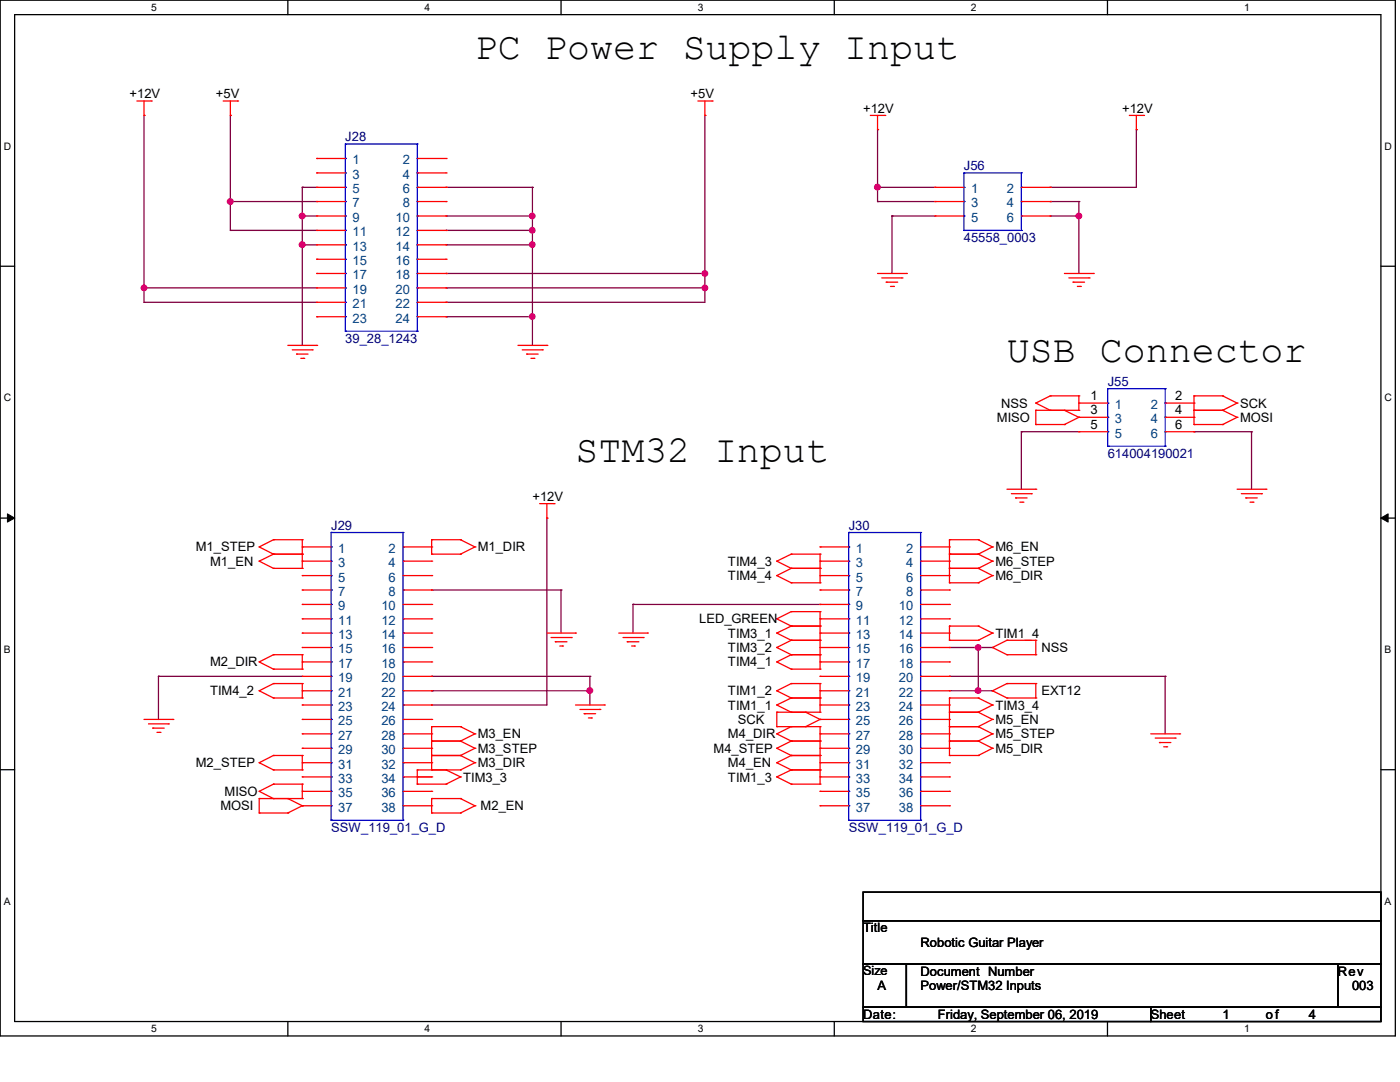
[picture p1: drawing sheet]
<svg xmlns="http://www.w3.org/2000/svg" width="279mm" height="216mm" viewBox="0 0 279 216" stroke-linecap="round" stroke-linejoin="round" font-family="sans-serif">
<path d="M0 0h278.5v206.7h-278.5zM2.9 2.9h272.7v200.9h-272.7z" fill="none" stroke="#000" stroke-width=".25"/>
<g fill="#fff">
<path d="M30.2 .3h1.1v2.3h-1.1z"/>
<path d="M30.2 204.1h1.1v2.3h-1.1z"/>
</g>
<path d="M57.4 0v2.9M57.4 203.8v2.9" fill="none" stroke="#000" stroke-width=".25"/>
<g fill="#fff">
<path d="M84.7 .3h1.1v2.3h-1.1z"/>
<path d="M84.7 204.1h1.1v2.3h-1.1z"/>
</g>
<path d="M112 0v2.9M112 203.8v2.9" fill="none" stroke="#000" stroke-width=".25"/>
<g fill="#fff">
<path d="M139.2 .3h1.1v2.3h-1.1z"/>
<path d="M139.2 204.1h1.1v2.3h-1.1z"/>
</g>
<path d="M166.5 0v2.9M166.5 203.8v2.9" fill="none" stroke="#000" stroke-width=".25"/>
<g fill="#fff">
<path d="M193.8 .3h1.1v2.3h-1.1z"/>
<path d="M193.8 204.1h1.1v2.3h-1.1z"/>
</g>
<path d="M221 0v2.9M221 203.8v2.9" fill="none" stroke="#000" stroke-width=".25"/>
<g fill="#fff">
<path d="M248.3 .3h1.1v2.3h-1.1z"/>
<path d="M248.3 204.1h1.1v2.3h-1.1z"/>
<path d="M.8 28h1.4v2.3h-1.4z"/>
<path d="M276.3 28h1.4v2.3h-1.4z"/>
<path d="M.8 78.2h1.4v2.3h-1.4z"/>
<path d="M276.3 78.2h1.4v2.3h-1.4z"/>
</g>
<path d="M0 53.1h2.9M275.6 53.1h2.9" fill="none" stroke="#000" stroke-width=".25"/>
<g fill="#fff">
<path d="M.8 128.5h1.3v2.2h-1.3z"/>
<path d="M276.3 128.5h1.3v2.2h-1.3z"/>
</g>
<path d="M0 103.4h2.9M275.6 103.4h2.9" fill="none" stroke="#000" stroke-width=".25"/>
<path d="M1.5 102.5l1.4 .9-1.4 .8zM275.6 103.4l1.4-.9v1.7z" fill="#000" stroke="#000" stroke-width=".2"/>
<g fill="#fff">
<path d="M.8 178.7h1.3v2.2h-1.3z"/>
<path d="M276.3 178.7h1.3v2.2h-1.3z"/>
</g>
<path d="M0 153.6h2.9M275.6 153.6h2.9M172.3 178h103.3v5.7h-103.3zM172.3 183.7h103.3v8.7h-103.3zM172.3 192.4h8.6v8.6h-8.6zM180.9 192.4h86.1v8.6h-86.1zM267 192.4h8.6v8.6h-8.6zM172.3 201h57.4v2.8h-57.4zM229.7 201h45.9v2.8h-45.9z" fill="none" stroke="#000" stroke-width=".25"/>
<g fill="none" stroke="#800040" stroke-width=".25">
<path d="M28.7 23h.1M28.7 23v37.3M46 23h.1M46 23v23M60.3 37.4h.1M60.3 37.4h2.9M60.3 37.4v31.5M89 37.4h.1M89 37.4h17.3M106.3 37.4h.1M106.3 37.4v31.5M140.7 23h.1"/>
<path d="M140.7 23v37.3h-51.7M175.1 37.4h.1M175.1 25.9h.1M175.1 37.4h11.5M175.1 25.9v14.3M209.6 37.4h.1M226.8 25.9h.1M226.8 25.9v11.5h-17.2M28.7 57.4h.1M28.7 57.4h34.5M46 40.2h.1M46 46h.1"/>
<path d="M46 40.2h17.2M46 46h17.2M60.3 43.1h.1M60.3 48.9h.1M60.3 43.1h2.9M60.3 48.9h2.9M89 43.1h.1M89 46h.1M89 48.9h.1M89 54.6h.1M89 57.4h.1M89 43.1h17.3"/>
<path d="M89 46h17.3M89 48.9h17.3M89 54.6h51.7M89 57.4h51.7M106.3 43.1h.1M106.3 46h.1M106.3 48.9h.1M140.7 54.6h.1M140.7 57.4h.1M175.1 40.2h.1M175.1 40.2h11.5M178 43.1h.1"/>
<path d="M178 43.1h8.6M178 43.1v11.5M209.6 40.2h.1M209.6 43.1h.1M209.6 40.2h5.7M209.6 43.1h5.7M215.3 40.2h.1M215.3 43.1h.1M215.3 40.2v14.4M28.7 60.3h.1M28.7 60.3h34.5M89 60.3h.1"/>
<path d="M89 63.2h.1M89 63.2h17.3M106.3 63.2h.1M203.8 86.1h.1M203.8 86.1h11.5M203.8 86.1v11.5M238.3 86.1h.1M238.3 86.1h11.5M249.8 86.1h.1M249.8 86.1v11.5M86.1 117.7h.1M86.1 117.7h25.9"/>
<path d="M109.1 103.4h.1M109.1 103.4v37.3h-23M112 117.7h.1M112 117.7v8.6M31.6 135h.1M31.6 135h28.7M31.6 135v8.6M86.1 135h.1M86.1 137.8h.1M86.1 135h31.6M86.1 137.8h31.6M117.7 135h.1"/>
<path d="M117.7 137.8h.1M117.7 135v5.7M126.3 120.6h.1M126.3 120.6h37.4M126.3 120.6v5.7M189.5 135h.1M189.5 135h43M189.5 137.8h8.6M189.5 129.2h8.6M195.2 137.8h.1M195.2 129.2h.1M195.2 129.2v8.6"/>
<path d="M198.1 137.8h.1M198.1 129.2h.1M232.5 135h.1M232.5 135v11.4M83.3 155h.1M83.3 155h2.8M86.1 140.7h.1"/>
</g>
<g fill="#f0f" stroke="#f0f" stroke-width=".25">
<circle cx="117.7" cy="137.8" r=".56"/>
<circle cx="28.7" cy="57.4" r=".55"/>
<circle cx="46" cy="40.2" r=".56"/>
<circle cx="140.7" cy="54.6" r=".55"/>
<circle cx="60.3" cy="43.1" r=".56"/>
<circle cx="106.2" cy="46" r=".55"/>
<circle cx="106.2" cy="43.1" r=".55"/>
<circle cx="60.3" cy="48.8" r=".56"/>
<circle cx="106.2" cy="63.2" r=".55"/>
<circle cx="106.2" cy="48.8" r=".55"/>
<circle cx="140.7" cy="57.4" r=".55"/>
<circle cx="175.1" cy="37.3" r=".56"/>
<circle cx="215.3" cy="43.1" r=".55"/>
<circle cx="195.2" cy="129.2" r=".55"/>
<circle cx="195.2" cy="137.8" r=".55"/>
</g>
<g fill="none" stroke="#f00" stroke-width=".25">
<path d="M27.3 20.2h2.9M28.7 23h.1M28.7 20.2v2.8M30.2 20.2h.1M44.5 20.2h2.9M46 23h.1M46 20.2v2.8M47.4 20.2h.1M63.2 31.6h.1M63.2 34.5h.1M63.2 37.4h.1M63.2 37.4h5.7"/>
<path d="M63.2 31.6h5.7M63.2 34.5h5.7M83.3 37.4h5.7M83.3 31.6h5.7M83.3 34.5h5.7M89 31.6h.1M89 34.5h.1M89 37.4h.1M139.3 20.2h2.8M140.7 23h.1M140.7 20.2v2.8M142.1 20.2h.1"/>
<path d="M173.7 23h2.9M175.1 25.9h.1M175.1 23v2.9M176.6 23h.1M186.6 37.4h.1M186.6 37.4h5.8M203.8 37.4h5.8M209.6 37.4h.1M225.4 23h2.8M226.8 25.9h.1M226.8 23v2.9M228.2 23h.1"/>
<path d="M63.2 40.2h.1M63.2 43.1h.1M63.2 46h.1M63.2 48.9h.1M63.2 51.7h.1M63.2 54.6h.1M63.2 57.4h.1M63.2 54.6h5.7M63.2 40.2h5.7M63.2 43.1h5.7M63.2 46h5.7M63.2 48.9h5.7"/>
<path d="M63.2 51.7h5.7M63.2 57.4h5.7M83.3 54.6h5.7M83.3 40.2h5.7M83.3 43.1h5.7M83.3 46h5.7M83.3 48.9h5.7M83.3 51.7h5.7M83.3 57.4h5.7M89 40.2h.1M89 43.1h.1M89 46h.1"/>
<path d="M89 48.9h.1M89 51.7h.1M89 54.6h.1M89 57.4h.1M175.1 54.6h5.8M176 55.5h4M176.9 56.3h.1M176.9 56.3h2.3M177.7 57.1h.6M178.3 57.1h.1M180 55.5h.1M180.9 54.6h.1"/>
<path d="M186.6 40.2h.1M186.6 43.1h.1M186.6 40.2h5.8M186.6 43.1h5.8M203.8 40.2h5.8M203.8 43.1h5.8M209.6 40.2h.1M209.6 43.1h.1M212.4 54.6h5.8M213.3 55.5h4M214.2 56.3h.1M214.2 56.3h2.3"/>
<path d="M215 57.1h.6M215.6 57.1h.1M217.3 55.5h.1M218.2 54.6h.1M57.4 68.9h5.8M58.3 69.8h4M59.2 70.7h.1M59.2 70.7h2.3M60 71.5h.6M60.6 71.5h.1M62.3 69.8h.1M63.2 68.9h.1"/>
<path d="M63.2 60.3h.1M63.2 63.2h.1M63.2 60.3h5.7M63.2 63.2h5.7M83.3 60.3h5.7M83.3 63.2h5.7M89 60.3h.1M89 63.2h.1M103.4 68.9h5.7M104.2 69.8h4M105.1 70.7h.1M105.1 70.7h2.3"/>
<path d="M106 71.5h.6M106.6 71.5h.1M108.2 69.8h.1M109.1 68.9h.1M209.6 79h.1M209.6 79h5.7M209.6 79l-2.9 1.4M215.3 79h.1M215.3 79v2.9M238.3 79h.1M238.3 79h5.7M238.3 79v5.7"/>
<path d="M244 79h.1M244 79l2.9 1.4M201 97.6h5.7M201.8 98.5h4M202.7 99.4h.1M202.7 99.4h2.3M205.8 98.5h.1M206.7 81.9h.1M206.7 84.7h.1M206.7 80.4h.1M206.7 97.6h.1M206.7 81.9v2.8"/>
<path d="M206.7 81.9h8.6M206.7 84.7h5.7M206.7 80.4l2.9 1.5M209.6 81.9h.1M212.4 81.9h.1M212.4 84.7h.1M212.4 81.9l2.9 1.4M215.3 83.3h.1M215.3 81.9h.1M215.3 80.4h.1M215.3 86.1h.1M215.3 83.3l-2.9 1.4"/>
<path d="M215.3 80.4h5.8M215.3 83.3h5.8M215.3 86.1h5.8M232.5 80.4h5.8M232.5 83.3h5.8M232.5 86.1h5.8M238.3 81.9h.1M238.3 84.7h.1M238.3 80.4h.1M238.3 83.3h.1M238.3 86.1h.1M238.3 81.9h5.7"/>
<path d="M238.3 84.7h5.7M244 81.9h.1M244 84.7h.1M244 81.9l2.9 1.4M246.9 80.4h.1M246.9 83.3h.1M246.9 80.4l-2.9 1.5M246.9 83.3l-2.9 1.4M246.9 97.6h5.7M247.7 98.5h4.1M248.6 99.4h.1M248.6 99.4h2.3"/>
<path d="M251.8 98.5h.1M252.6 97.6h.1M51.7 109.1h.1M51.7 112h.1M51.7 109.1l2.9 1.5M51.7 112l2.9 1.4M54.6 107.7h.1M54.6 110.6h.1M54.6 113.4h.1M54.6 110.6h5.7M54.6 113.4h5.7M54.6 107.7h5.7"/>
<path d="M54.6 107.7l-2.9 1.4M54.6 110.6l-2.9 1.4M60.3 110.6h.1M60.3 107.7h.1M60.3 113.4h.1M60.3 109.1h.1M60.3 112h.1M60.3 114.9h.1M60.3 117.7h.1M60.3 107.7v5.7M60.3 109.1h5.8M60.3 112h5.8"/>
<path d="M60.3 114.9h5.8M60.3 117.7h5.8M80.4 109.1h5.7M80.4 112h5.7M80.4 114.9h5.7M80.4 117.7h5.7M86.1 110.6h.1M86.1 107.7h.1M86.1 109.1h.1M86.1 112h.1M86.1 114.9h.1M86.1 117.7h.1"/>
<path d="M86.1 110.6h5.8M86.1 107.7h5.8M86.1 107.7v2.9M91.9 107.7h.1M91.9 110.6h.1M91.9 107.7l2.9 1.4M94.8 109.1h.1M94.8 109.1l-2.9 1.5M107.7 100.5h2.9M109.1 103.4h.1M109.1 100.5v2.9M110.6 100.5h.1"/>
<path d="M155 112h.1M155 114.9h.1M155 112l2.9 1.4M155 114.9l2.9 1.4M157.9 110.6h.1M157.9 113.4h.1M157.9 116.3h.1M157.9 110.6h5.8M157.9 110.6l-2.9 1.4M157.9 113.4h5.8M157.9 113.4l-2.9 1.5M157.9 116.3h5.8"/>
<path d="M163.7 113.4h.1M163.7 110.6h.1M163.7 116.3h.1M163.7 109.1h.1M163.7 112h.1M163.7 114.9h.1M163.7 117.7h.1M163.7 110.6v5.7M163.7 109.1h5.7M163.7 112h5.7M163.7 114.9h5.7M163.7 117.7h5.7"/>
<path d="M183.7 109.1h5.8M183.7 112h5.8M183.7 114.9h5.8M183.7 117.7h5.8M189.5 110.6h.1M189.5 107.7h.1M189.5 113.4h.1M189.5 116.3h.1M189.5 109.1h.1M189.5 112h.1M189.5 114.9h.1M189.5 117.7h.1"/>
<path d="M189.5 107.7v8.6M189.5 110.6h5.7M189.5 113.4h5.7M189.5 116.3h5.7M189.5 107.7h5.7M195.2 107.7h.1M195.2 110.6h.1M195.2 113.4h.1M195.2 116.3h.1M195.2 107.7l2.9 1.4M195.2 110.6l2.9 1.4M195.2 113.4l2.9 1.5"/>
<path d="M198.1 109.1h.1M198.1 112h.1M198.1 114.9h.1M198.1 109.1l-2.9 1.5M198.1 112l-2.9 1.4M198.1 114.9l-2.9 1.4M203.5 100.2h.6M204.1 100.2h.1M249.5 100.2h.6M250.1 100.2h.1M51.7 137.8h.1M51.7 132.1h.1"/>
<path d="M51.7 137.8l2.9 1.5M51.7 132.1l2.9 1.4M54.6 136.4h.1M54.6 139.3h.1M54.6 130.6h.1M54.6 133.5h.1M54.6 130.6h5.7M54.6 133.5h5.7M54.6 139.3h5.7M54.6 136.4h5.7M54.6 136.4l-2.9 1.4M54.6 130.6l-2.9 1.5"/>
<path d="M60.3 139.3h.1M60.3 136.4h.1M60.3 133.5h.1M60.3 130.6h.1M60.3 120.6h.1M60.3 123.5h.1M60.3 126.3h.1M60.3 129.2h.1M60.3 132.1h.1M60.3 135h.1M60.3 137.8h.1M60.3 130.6v2.9"/>
<path d="M60.3 136.4v2.9M60.3 126.3h5.8M60.3 120.6h5.8M60.3 123.5h5.8M60.3 129.2h5.8M60.3 132.1h5.8M60.3 135h5.8M60.3 137.8h5.8M80.4 126.3h5.7M80.4 120.6h5.7M80.4 123.5h5.7M80.4 129.2h5.7"/>
<path d="M80.4 132.1h5.7M80.4 135h5.7M80.4 137.8h5.7M86.1 120.6h.1M86.1 123.5h.1M86.1 126.3h.1M86.1 129.2h.1M86.1 132.1h.1M86.1 135h.1M86.1 137.8h.1M109.1 126.3h5.8M110 127.2h4"/>
<path d="M110.8 128.1h.1M110.8 128.1h2.4M111.7 128.9h.6M112.3 128.9h.1M114 127.2h.1M114.9 126.3h.1M123.5 126.3h5.7M124.3 127.2h4.1M125.2 128.1h.1M125.2 128.1h2.3M126.1 128.9h.5M126.6 128.9h.1"/>
<path d="M128.4 127.2h.1M129.2 126.3h.1M155 123.5h.1M155 126.3h.1M155 129.2h.1M155 132.1h.1M155 137.8h.1M155 123.5l2.9 1.4M155 126.3l2.9 1.5M155 129.2l2.9 1.4M155 132.1l2.9 1.4M155 137.8l2.9 1.5"/>
<path d="M157.9 122h.1M157.9 124.9h.1M157.9 127.8h.1M157.9 130.6h.1M157.9 133.5h.1M157.9 139.3h.1M157.9 136.4h.1M157.9 122h5.8M157.9 122l-2.9 1.5M157.9 124.9h5.8M157.9 124.9l-2.9 1.4M157.9 127.8h5.8"/>
<path d="M157.9 127.8l-2.9 1.4M157.9 130.6h5.8M157.9 130.6l-2.9 1.5M157.9 133.5h5.8M157.9 139.3h5.8M157.9 139.3l-2.9 1.4M157.9 136.4h5.8M157.9 136.4l-2.9 1.4M163.7 124.9h.1M163.7 122h.1M163.7 127.8h.1M163.7 130.6h.1"/>
<path d="M163.7 133.5h.1M163.7 139.3h.1M163.7 136.4h.1M163.7 120.6h.1M163.7 123.5h.1M163.7 126.3h.1M163.7 129.2h.1M163.7 132.1h.1M163.7 135h.1M163.7 137.8h.1M163.7 122v11.5M163.7 136.4v5.7"/>
<path d="M163.7 126.3h5.7M163.7 120.6h5.7M163.7 123.5h5.7M163.7 129.2h5.7M163.7 132.1h5.7M163.7 135h5.7M163.7 137.8h5.7M183.7 126.3h5.8M183.7 120.6h5.8M183.7 123.5h5.8M183.7 129.2h5.8M183.7 132.1h5.8"/>
<path d="M183.7 135h5.8M183.7 137.8h5.8M189.5 127.8h.1M189.5 124.9h.1M189.5 139.3h.1M189.5 120.6h.1M189.5 123.5h.1M189.5 126.3h.1M189.5 129.2h.1M189.5 132.1h.1M189.5 135h.1M189.5 137.8h.1"/>
<path d="M189.5 124.9h5.7M189.5 127.8h5.7M189.5 124.9v2.9M189.5 139.3v11.4M189.5 139.3h5.7M195.2 124.9h.1M195.2 127.8h.1M195.2 139.3h.1M195.2 124.9l2.9 1.4M195.2 139.3l2.9 1.4M198.1 126.3h.1M198.1 129.2h.1"/>
<path d="M198.1 137.8h.1M198.1 126.3l-2.9 1.5M198.1 129.2l2.9 1.4M198.1 137.8l2.9 1.5M201 127.8h.1M201 130.6h.1M201 136.4h.1M201 139.3h.1M201 127.8h5.7M201 130.6h5.7M201 127.8l-2.9 1.4M201 139.3h5.7"/>
<path d="M201 136.4h5.7M201 136.4l-2.9 1.4M206.7 127.8h.1M206.7 130.6h.1M206.7 136.4h.1M206.7 139.3h.1M206.7 127.8v2.8M206.7 136.4v2.9M28.7 143.6h5.8M29.6 144.4h4M30.5 145.3h.1M30.5 145.3h2.3"/>
<path d="M31.3 146.1h.6M31.9 146.1h.1M33.6 144.4h.1M34.5 143.6h.1M51.7 157.9h.1M51.7 159.3h.1M51.7 152.2h.1M51.7 157.9l2.9 1.4M51.7 159.3h8.6M51.7 159.3v2.9M51.7 152.2l2.9 1.4M54.6 156.5h.1"/>
<path d="M54.6 159.3h.1M54.6 150.7h.1M54.6 153.6h.1M54.6 153.6h5.7M54.6 156.5h5.7M54.6 156.5l-2.9 1.4M54.6 150.7h5.7M54.6 150.7l-2.9 1.5M57.4 159.3h.1M57.4 159.3l2.9 1.5M60.3 159.3h.1M60.3 156.5h.1"/>
<path d="M60.3 153.6h.1M60.3 150.7h.1M60.3 140.7h.1M60.3 143.6h.1M60.3 146.4h.1M60.3 149.3h.1M60.3 152.2h.1M60.3 155h.1M60.3 157.9h.1M60.3 150.7v2.9M60.3 156.5v2.8M60.3 140.7h5.8"/>
<path d="M60.3 143.6h5.8M60.3 146.4h5.8M60.3 149.3h5.8M60.3 152.2h5.8M60.3 155h5.8M60.3 157.9h5.8M80.4 140.7h5.7M80.4 143.6h5.7M80.4 146.4h5.7M80.4 149.3h5.7M80.4 152.2h5.7M80.4 155h5.7"/>
<path d="M80.4 157.9h5.7M83.3 156.5h.1M83.3 153.6h.1M83.3 153.6h8.6M83.3 156.5h5.7M83.3 153.6v2.9M86.1 147.9h.1M86.1 145h.1M86.1 150.7h.1M86.1 153.6h.1M86.1 159.3h.1M86.1 140.7h.1"/>
<path d="M86.1 143.6h.1M86.1 146.4h.1M86.1 149.3h.1M86.1 152.2h.1M86.1 155h.1M86.1 157.9h.1M86.1 159.3h5.8M86.1 145h5.8M86.1 145v8.6M86.1 159.3v2.9M86.1 147.9h5.8M86.1 150.7h5.8"/>
<path d="M89 153.6h.1M89 156.5h.1M89 153.6l2.9 1.4M91.9 155h.1M91.9 145h.1M91.9 147.9h.1M91.9 150.7h.1M91.9 153.6h.1M91.9 159.3h.1M91.9 155l-2.9 1.5M91.9 145l2.9 1.4M91.9 147.9l2.9 1.4"/>
<path d="M91.9 150.7l2.9 1.5M91.9 159.3l2.9 1.5M94.8 146.4h.1M94.8 149.3h.1M94.8 152.2h.1M94.8 146.4l-2.9 1.5M94.8 149.3l-2.9 1.4M94.8 152.2l-2.9 1.4M114.9 140.7h5.7M115.7 141.6h4M116.6 142.4h.1M116.6 142.4h2.3"/>
<path d="M117.4 143.3h.6M118 143.3h.1M119.7 141.6h.1M120.6 140.7h.1M155 142.1h.1M155 145h.1M155 140.7h.1M155 155h.1M155 146.4h.1M155 149.3h.1M155 152.2h.1M155 142.1h8.7"/>
<path d="M155 142.1v2.9M155 145h8.7M155 140.7l2.9 1.4M155 155l2.9 1.5M155 146.4l2.9 1.5M155 149.3l2.9 1.4M155 152.2l2.9 1.4M157.9 142.1h.1M157.9 153.6h.1M157.9 156.5h.1M157.9 145h.1M157.9 147.9h.1"/>
<path d="M157.9 150.7h.1M157.9 153.6h5.8M157.9 156.5h5.8M157.9 153.6l-2.9 1.4M157.9 147.9h5.8M157.9 150.7h5.8M157.9 145l-2.9 1.4M157.9 147.9l-2.9 1.4M157.9 150.7l-2.9 1.5M160.8 142.1h.1M160.8 145h.1M160.8 142.1l2.9 1.5"/>
<path d="M163.7 143.6h.1M163.7 142.1h.1M163.7 156.5h.1M163.7 153.6h.1M163.7 147.9h.1M163.7 145h.1M163.7 150.7h.1M163.7 140.7h.1M163.7 146.4h.1M163.7 149.3h.1M163.7 152.2h.1M163.7 155h.1"/>
<path d="M163.7 157.9h.1M163.7 145v11.5M163.7 143.6l-2.9 1.4M163.7 140.7h5.7M163.7 143.6h5.7M163.7 146.4h5.7M163.7 149.3h5.7M163.7 152.2h5.7M163.7 155h5.7M163.7 157.9h5.7M183.7 140.7h5.8M183.7 143.6h5.8"/>
<path d="M183.7 146.4h5.8M183.7 149.3h5.8M183.7 152.2h5.8M183.7 155h5.8M183.7 157.9h5.8M189.5 142.1h.1M189.5 145h.1M189.5 147.9h.1M189.5 150.7h.1M189.5 140.7h.1M189.5 143.6h.1M189.5 146.4h.1"/>
<path d="M189.5 149.3h.1M189.5 152.2h.1M189.5 155h.1M189.5 157.9h.1M189.5 142.1h5.7M189.5 145h5.7M189.5 147.9h5.7M189.5 150.7h5.7M195.2 142.1h.1M195.2 145h.1M195.2 147.9h.1M195.2 150.7h.1"/>
<path d="M195.2 142.1l2.9 1.5M195.2 145l2.9 1.4M195.2 147.9l2.9 1.4M198.1 140.7h.1M198.1 143.6h.1M198.1 146.4h.1M198.1 149.3h.1M198.1 140.7l-2.9 1.4M198.1 143.6l-2.9 1.4M198.1 146.4l-2.9 1.5M198.1 149.3l-2.9 1.4M229.7 146.4h5.7"/>
<path d="M230.5 147.3h4M231.4 148.2h.1M231.4 148.2h2.3M232.2 149h.6M232.8 149h.1M234.5 147.3h.1M235.4 146.4h.1M51.7 162.2h.1M51.7 162.2h5.7M57.4 162.2h.1M60.3 160.8h.1M60.3 160.8l-2.9 1.4"/>
<path d="M60.3 160.8h5.8M80.4 160.8h5.7M86.1 162.2h.1M86.1 160.8h.1M86.1 162.2h5.8M91.9 162.2h.1M94.8 160.8h.1M94.8 160.8l-2.9 1.4M163.7 160.8h.1M163.7 160.8h5.7M183.7 160.8h5.8M189.5 160.8h.1"/>
</g>
<g fill="none" stroke="#00f" stroke-width=".25">
<path d="M68.9 28.7h.1M68.9 31.6h.1M68.9 34.5h.1M68.9 37.4h.1M68.9 28.7h14.4M68.9 28.7v37.4M83.3 28.7h.1M83.3 31.6h.1M83.3 34.5h.1M83.3 37.4h.1M83.3 28.7v37.4M192.4 34.5h.1"/>
<path d="M192.4 37.4h.1M192.4 34.5h11.4M192.4 34.5v11.5M203.8 34.5h.1M203.8 37.4h.1M203.8 34.5v11.5M68.9 40.2h.1M68.9 43.1h.1M68.9 46h.1M68.9 48.9h.1M68.9 51.7h.1M68.9 54.6h.1"/>
<path d="M68.9 57.4h.1M83.3 40.2h.1M83.3 43.1h.1M83.3 46h.1M83.3 48.9h.1M83.3 51.7h.1M83.3 54.6h.1M83.3 57.4h.1M192.4 46h.1M192.4 40.2h.1M192.4 43.1h.1M192.4 46h11.4"/>
<path d="M203.8 46h.1M203.8 40.2h.1M203.8 43.1h.1M68.9 66.1h.1M68.9 60.3h.1M68.9 63.2h.1M68.9 66.1h14.4M83.3 66.1h.1M83.3 60.3h.1M83.3 63.2h.1M221.1 77.6h.1M221.1 77.6h11.4"/>
<path d="M221.1 77.6v11.4M232.5 77.6h.1M232.5 77.6v11.4M221.1 89h.1M221.1 80.4h.1M221.1 83.3h.1M221.1 86.1h.1M221.1 89h11.4M232.5 89h.1M232.5 80.4h.1M232.5 83.3h.1M232.5 86.1h.1"/>
<path d="M66.1 106.3h.1M66.1 109.1h.1M66.1 112h.1M66.1 114.9h.1M66.1 117.7h.1M66.1 106.3h14.3M66.1 106.3v57.4M80.4 106.3h.1M80.4 109.1h.1M80.4 112h.1M80.4 114.9h.1M80.4 117.7h.1"/>
<path d="M80.4 106.3v57.4M169.4 106.3h.1M169.4 109.1h.1M169.4 112h.1M169.4 114.9h.1M169.4 117.7h.1M169.4 106.3h14.3M169.4 106.3v57.4M183.7 106.3h.1M183.7 109.1h.1M183.7 112h.1M183.7 114.9h.1"/>
<path d="M183.7 117.7h.1M183.7 106.3v57.4M66.1 120.6h.1M66.1 123.5h.1M66.1 126.3h.1M66.1 129.2h.1M66.1 132.1h.1M66.1 135h.1M66.1 137.8h.1M80.4 120.6h.1M80.4 123.5h.1M80.4 126.3h.1"/>
<path d="M80.4 129.2h.1M80.4 132.1h.1M80.4 135h.1M80.4 137.8h.1M169.4 120.6h.1M169.4 123.5h.1M169.4 126.3h.1M169.4 129.2h.1M169.4 132.1h.1M169.4 135h.1M169.4 137.8h.1M183.7 120.6h.1"/>
<path d="M183.7 123.5h.1M183.7 126.3h.1M183.7 129.2h.1M183.7 132.1h.1M183.7 135h.1M183.7 137.8h.1M66.1 140.7h.1M66.1 143.6h.1M66.1 146.4h.1M66.1 149.3h.1M66.1 152.2h.1M66.1 155h.1"/>
<path d="M66.1 157.9h.1M80.4 140.7h.1M80.4 143.6h.1M80.4 146.4h.1M80.4 149.3h.1M80.4 152.2h.1M80.4 155h.1M80.4 157.9h.1M169.4 140.7h.1M169.4 143.6h.1M169.4 146.4h.1M169.4 149.3h.1"/>
<path d="M169.4 152.2h.1M169.4 155h.1M169.4 157.9h.1M183.7 140.7h.1M183.7 143.6h.1M183.7 146.4h.1M183.7 149.3h.1M183.7 152.2h.1M183.7 155h.1M183.7 157.9h.1M66.1 163.7h.1M66.1 160.8h.1"/>
<path d="M66.1 163.7h14.3M80.4 163.7h.1M80.4 160.8h.1M169.4 163.7h.1M169.4 160.8h.1M169.4 163.7h14.3M183.7 163.7h.1M183.7 160.8h.1"/>
</g>
<g font-size="7.6">
<text x="94.8" y="11.9">PC Power Supply Input</text>
<text x="201" y="72.1">USB Connector</text>
<text x="114.9" y="92.2">STM32 Input</text>
</g>
<g font-size="2.6">
<text x="25.9" y="19.6">+12V</text>
<text x="43.1" y="19.6">+5V</text>
<text x="137.8" y="19.6">+5V</text>
<text x="172.3" y="22.5">+12V</text>
<text x="223.9" y="22.5">+12V</text>
<text x="199.8" y="81.3">NSS</text>
<text x="217.6" y="79.8">1</text>
<text x="217.6" y="82.6">3</text>
<text x="234.5" y="79.8">2</text>
<text x="234.5" y="82.6">4</text>
<text x="247.5" y="81.3">SCK</text>
<text x="199" y="84.2">MISO</text>
<text x="217.6" y="85.5">5</text>
<text x="234.5" y="85.5">6</text>
<text x="247.5" y="84.2">MOSI</text>
<text x="106.3" y="99.9">+12V</text>
<text x="39.1" y="110">M1_STEP</text>
<text x="42" y="112.9">M1_EN</text>
<text x="95.3" y="110">M1_DIR</text>
<text x="145.3" y="112.9">TIM4_3</text>
<text x="198.7" y="110">M6_EN</text>
<text x="198.7" y="112.9">M6_STEP</text>
<text x="145.3" y="115.7">TIM4_4</text>
<text x="198.7" y="115.7">M6_DIR</text>
<text x="139.5" y="124.4">LED_GREEN</text>
<text x="145.3" y="127.3">TIM3_1</text>
<text x="145.3" y="130.1">TIM3_2</text>
<text x="198.7" y="127.3">TIM1_4</text>
<text x="207.9" y="130.1">NSS</text>
<text x="42" y="133">M2_DIR</text>
<text x="145.3" y="133">TIM4_1</text>
<text x="42" y="138.7">TIM4_2</text>
<text x="145.3" y="141.6">TIM1_1</text>
<text x="145.3" y="138.7">TIM1_2</text>
<text x="198.7" y="141.6">TIM3_4</text>
<text x="207.9" y="138.7">EXT12</text>
<text x="95.3" y="147.3">M3_EN</text>
<text x="145.3" y="147.3">M4_DIR</text>
<text x="147.3" y="144.4">SCK</text>
<text x="198.7" y="144.4">M5_EN</text>
<text x="198.7" y="147.3">M5_STEP</text>
<text x="39.1" y="153.1">M2_STEP</text>
<text x="92.5" y="156">TIM3_3</text>
<text x="95.3" y="150.2">M3_STEP</text>
<text x="95.3" y="153.1">M3_DIR</text>
<text x="142.4" y="150.2">M4_STEP</text>
<text x="145.3" y="156">TIM1_3</text>
<text x="145.3" y="153.1">M4_EN</text>
<text x="198.7" y="150.2">M5_DIR</text>
<text x="44" y="161.7">MOSI</text>
<text x="44.8" y="158.8">MISO</text>
<text x="95.9" y="161.7">M2_EN</text>
<text x="172.3" y="186.1">Title</text>
<text x="183.7" y="188.9">Robotic Guitar Player</text>
<text x="175.1" y="197.6">A</text>
<text x="183.7" y="197.6">Power/STM32 Inputs</text>
<text x="183.7" y="194.7">Document Number</text>
<text x="267" y="194.7">Rev</text>
<text x="269.8" y="197.6">003</text>
<text x="172.3" y="203.3">Date:</text>
<text x="187.2" y="203.3">Friday, September 06, 2019</text>
<text x="229.7" y="203.3">Sheet</text>
<text x="244" y="203.3">1</text>
<text x="252.6" y="203.3">of</text>
<text x="261.2" y="203.3">4</text>
</g>
<g font-size="2.6" fill="#000080">
<text x="68.9" y="28.2">J28</text>
<text x="192.4" y="34">J56</text>
<text x="192.4" y="48.3">45558_0003</text>
<text x="68.9" y="68.4">39_28_1243</text>
<text x="221.1" y="77">J55</text>
<text x="221.1" y="91.4">614004190021</text>
<text x="66.1" y="105.7">J29</text>
<text x="169.4" y="105.7">J30</text>
<text x="66.1" y="166">SSW_119_01_G_D</text>
<text x="169.4" y="166">SSW_119_01_G_D</text>
</g>
<g font-size="2.6" fill="#004080">
<text x="70.4" y="32.8">1</text>
<text x="70.4" y="35.7">3</text>
<text x="80.4" y="32.8">2</text>
<text x="80.4" y="35.7">4</text>
<text x="70.4" y="38.6">5</text>
<text x="70.4" y="41.4">7</text>
<text x="80.4" y="38.6">6</text>
<text x="80.4" y="41.4">8</text>
<text x="193.8" y="38.6">1</text>
<text x="193.8" y="41.4">3</text>
<text x="201" y="38.6">2</text>
<text x="201" y="41.4">4</text>
<text x="70.4" y="44.3">9</text>
<text x="70.4" y="47.2">11</text>
<text x="79" y="44.3">10</text>
<text x="79" y="47.2">12</text>
<text x="193.8" y="44.3">5</text>
<text x="201" y="44.3">6</text>
<text x="70.4" y="50">13</text>
<text x="70.4" y="52.9">15</text>
<text x="79" y="50">14</text>
<text x="79" y="52.9">16</text>
<text x="70.4" y="55.8">17</text>
<text x="70.4" y="58.6">19</text>
<text x="79" y="55.8">18</text>
<text x="79" y="58.6">20</text>
<text x="70.4" y="61.5">21</text>
<text x="70.4" y="64.4">23</text>
<text x="79" y="61.5">22</text>
<text x="79" y="64.4">24</text>
<text x="222.5" y="81.6">1</text>
<text x="229.7" y="81.6">2</text>
<text x="222.5" y="84.5">3</text>
<text x="222.5" y="87.3">5</text>
<text x="229.7" y="84.5">4</text>
<text x="229.7" y="87.3">6</text>
<text x="67.5" y="110.3">1</text>
<text x="67.5" y="113.2">3</text>
<text x="77.6" y="110.3">2</text>
<text x="77.6" y="113.2">4</text>
<text x="170.8" y="110.3">1</text>
<text x="170.8" y="113.2">3</text>
<text x="180.8" y="110.3">2</text>
<text x="180.8" y="113.2">4</text>
<text x="67.5" y="116">5</text>
<text x="67.5" y="118.9">7</text>
<text x="77.6" y="116">6</text>
<text x="77.6" y="118.9">8</text>
<text x="170.8" y="116">5</text>
<text x="170.8" y="118.9">7</text>
<text x="180.8" y="116">6</text>
<text x="180.8" y="118.9">8</text>
<text x="67.5" y="121.8">9</text>
<text x="67.5" y="124.7">11</text>
<text x="76.1" y="121.8">10</text>
<text x="76.1" y="124.7">12</text>
<text x="170.8" y="121.8">9</text>
<text x="170.8" y="124.7">11</text>
<text x="179.4" y="121.8">10</text>
<text x="179.4" y="124.7">12</text>
<text x="67.5" y="127.5">13</text>
<text x="67.5" y="130.4">15</text>
<text x="76.1" y="127.5">14</text>
<text x="76.1" y="130.4">16</text>
<text x="170.8" y="127.5">13</text>
<text x="170.8" y="130.4">15</text>
<text x="179.4" y="127.5">14</text>
<text x="179.4" y="130.4">16</text>
<text x="67.5" y="133.3">17</text>
<text x="67.5" y="136.1">19</text>
<text x="76.1" y="133.3">18</text>
<text x="76.1" y="136.1">20</text>
<text x="170.8" y="133.3">17</text>
<text x="170.8" y="136.1">19</text>
<text x="179.4" y="133.3">18</text>
<text x="179.4" y="136.1">20</text>
<text x="67.5" y="139">21</text>
<text x="67.5" y="141.9">23</text>
<text x="76.1" y="139">22</text>
<text x="76.1" y="141.9">24</text>
<text x="170.8" y="139">21</text>
<text x="170.8" y="141.9">23</text>
<text x="179.4" y="139">22</text>
<text x="179.4" y="141.9">24</text>
<text x="67.5" y="144.7">25</text>
<text x="67.5" y="147.6">27</text>
<text x="76.1" y="144.7">26</text>
<text x="76.1" y="147.6">28</text>
<text x="170.8" y="144.7">25</text>
<text x="170.8" y="147.6">27</text>
<text x="179.4" y="144.7">26</text>
<text x="179.4" y="147.6">28</text>
<text x="67.5" y="150.5">29</text>
<text x="67.5" y="153.4">31</text>
<text x="76.1" y="150.5">30</text>
<text x="76.1" y="153.4">32</text>
<text x="170.8" y="150.5">29</text>
<text x="170.8" y="153.4">31</text>
<text x="179.4" y="150.5">30</text>
<text x="179.4" y="153.4">32</text>
<text x="67.5" y="156.2">33</text>
<text x="67.5" y="159.1">35</text>
<text x="67.5" y="162">37</text>
<text x="76.1" y="156.2">34</text>
<text x="76.1" y="159.1">36</text>
<text x="76.1" y="162">38</text>
<text x="170.8" y="156.2">33</text>
<text x="170.8" y="159.1">35</text>
<text x="170.8" y="162">37</text>
<text x="179.4" y="156.2">34</text>
<text x="179.4" y="159.1">36</text>
<text x="179.4" y="162">38</text>
</g>
<text font-size="2.5" x="172.3" y="194.6">Size</text>
<g font-size="2.1">
<text x="30.2" y="2.2">5</text>
<text x="84.7" y="2.2">4</text>
<text x="139.2" y="2.2">3</text>
<text x="193.8" y="2.2">2</text>
<text x="248.3" y="2.2">1</text>
<text x=".8" y="29.8">D</text>
<text x="276.3" y="29.8">D</text>
<text x=".8" y="80.1">C</text>
<text x="276.3" y="80.1">C</text>
<text x=".8" y="130.3">B</text>
<text x="276.3" y="130.3">B</text>
<text x=".8" y="180.5">A</text>
<text x="276.3" y="180.5">A</text>
<text x="30.2" y="206">5</text>
<text x="84.7" y="206">4</text>
<text x="139.2" y="206">3</text>
<text x="193.8" y="206">2</text>
<text x="248.3" y="206">1</text>
</g>
</svg>
